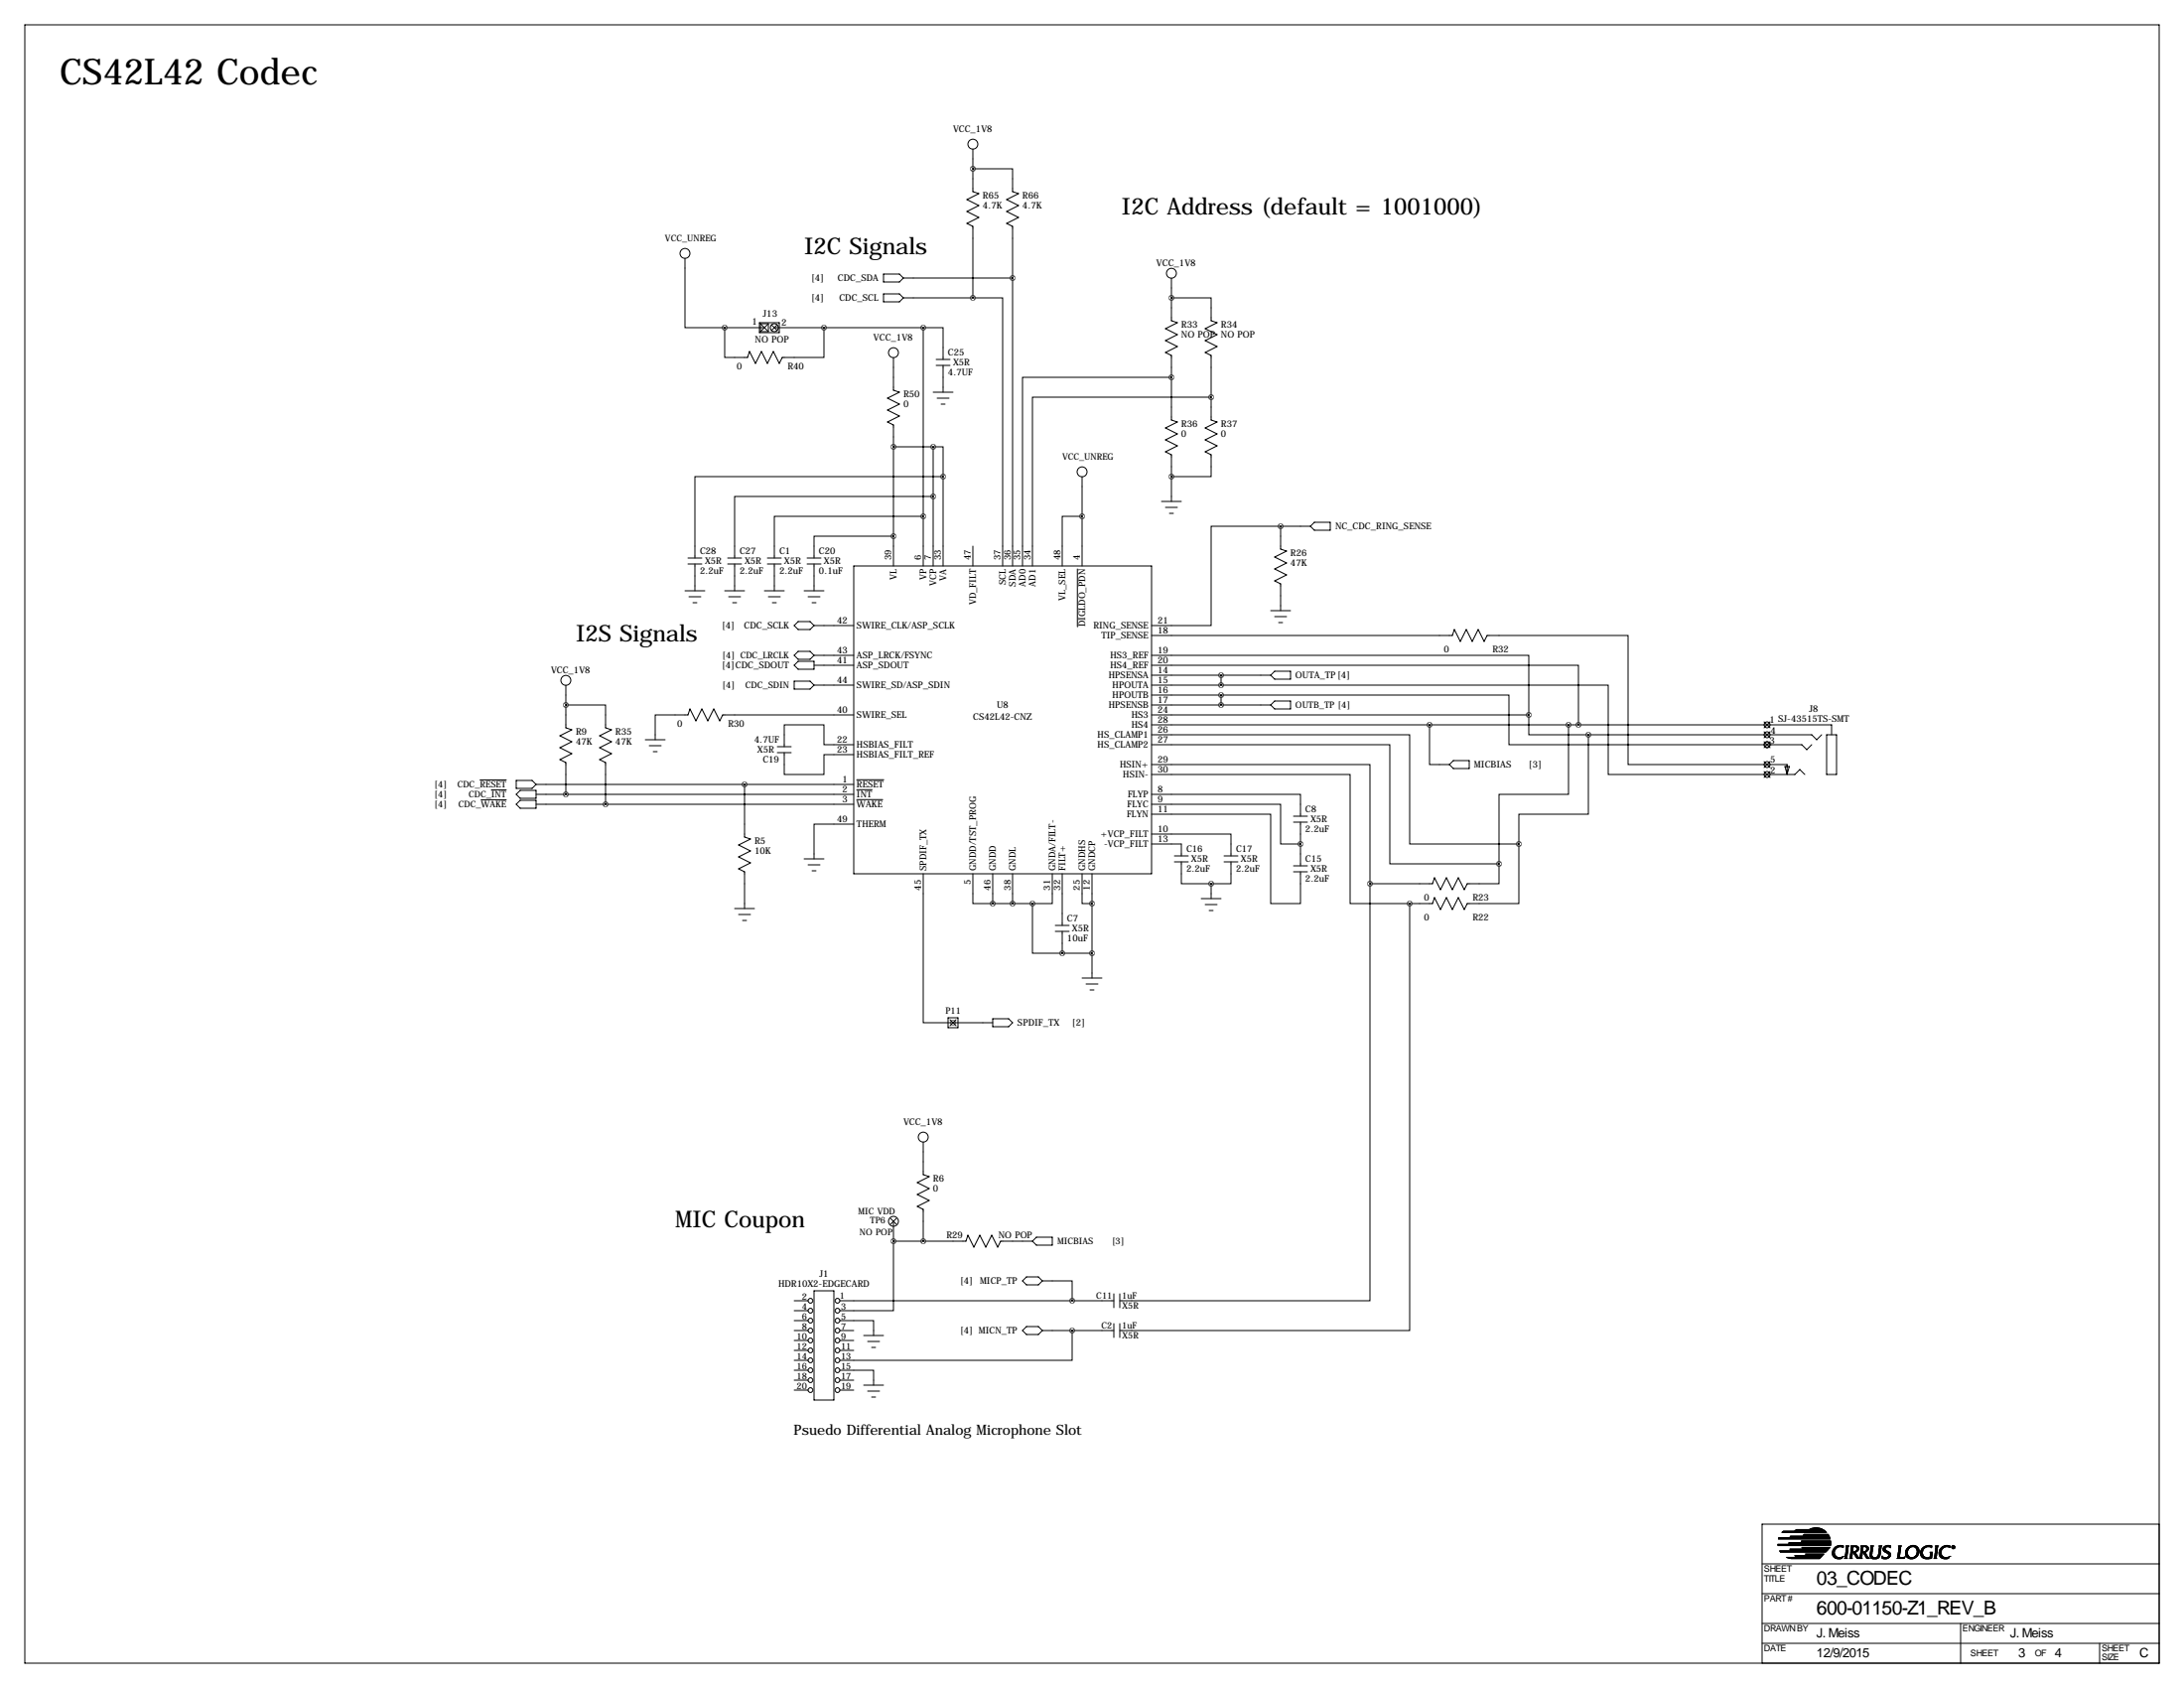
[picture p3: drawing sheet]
<svg xmlns="http://www.w3.org/2000/svg" width="559mm" height="432mm" viewBox="0 0 559 432" stroke-linecap="round" stroke-linejoin="round" font-family="sans-serif">
<g fill="none" stroke="#000" stroke-width=".25">
<path d="M6.3 6.3h546.1v419.1h-546.1zM248.9 38.1v10.9l1.5 .5-3 1.6 3 1.5-3 1.5 3 1.5-3 1.5 1.5 .8v18.3M248.9 43.2h10.2v5.8l1.5 .5-3 1.6 3 1.5-3 1.5 3 1.5-3 1.5 1.5 .8v86.9M175.3 66v17.8h10.1M226.1 75.2h4l1 1-1 1h-4zM226.1 70.1h4l1 1-1 1h-4zM231.1 76.2h17.8M231.1 71.1h28M248.9 76.2h7.6v68.6M299.7 76.2h10.2v5.8l1.5 .6-3 1.5 3 1.5-3 1.5 3 1.5-3 1.6 1.5 .7v16.5l1.5 .5-3 1.6 3 1.5-3 1.5 3 1.5-3 1.6 1.5 .7v5.6h-10.2M299.7 71.1v10.9l1.5 .6-3 1.5 3 1.5-3 1.5 3 1.5-3 1.6 1.5 .7v16.5l1.5 .5-3 1.6 3 1.5-3 1.5 3 1.5-3 1.6 1.5 .7v12M185.4 83.8v7.6h5.9l.5-1.5 1.5 3.1 1.5-3.1 1.5 3.1 1.6-3.1 1.5 3.1 .8-1.6h10.6v-7.6"/>
<path d="M185.4 83.8h10.2M194.3 82.6h5.1v2.5h-5.1zM194.6 82.8h2v2h-2zM194.8 83.1l1.5 1.5M196.3 83.1l-1.5 1.5M197.4 83.1l1.5 1.5M198.1 83.8h38.1M198.9 83.1l-1.5 1.5M228.6 91.4v8.4l1.5 .5-3 1.6 3 1.5-3 1.5 3 1.5-3 1.5 1.5 .8v36.1M236.2 83.8h5.1v8.1M236.2 83.8v61M239.5 91.9h3.6"/>
<path d="M239.5 93.5h3.6M241.3 93.5v6.8M299.7 96.5h-38.1v48.3M228.6 114.3h10.2M238.8 114.3h2.5v7.6M238.8 114.3v30.5M238.8 100.3h5M239.8 101.9h3M240.8 103.4h1M309.9 101.6h-45.7v43.2M228.6 137.2h-20.3v5.5M236.2 132.1h-38.1v10.6"/>
<path d="M238.8 127h-50.8v15.7M241.3 121.9h-63.5v20.8M241.3 121.9v22.9M248.9 139.7v5.1M276.9 132.1h-5.1v12.7M276.9 121.9v22.9M297.2 128.3h5.1M298.2 129.8h3M299.2 131.3h1M327.7 134.6h-17.8v25.4h-15.3M327.7 134.6v5.9l1.5 .5-3.1 1.5 3.1 1.5-3.1 1.5 3.1 1.6-3.1 1.5 1.6 .8v6.8M327.7 134.6h7.6"/>
<path d="M336.3 133.6h4.1v2h-4.1l-1-1zM175.3 151.1h5M176 142.7h3.6M176 144.3h3.6M176.3 152.7h3M177.3 154.2h1M177.8 144.3v6.8M185.4 151.1h5.1M186.2 142.7h3.5M186.2 144.3h3.5M186.4 152.7h3.1M187.5 154.2h1"/>
<path d="M188 144.3v6.8M195.6 151.1h5.1M196.3 142.7h3.6M196.3 144.3h3.6M196.6 152.7h3M197.6 154.2h1M198.1 144.3v6.8M205.7 151.1h5.1M206.5 142.7h3.6M206.5 144.3h3.6M206.8 152.7h3M207.8 154.2h1"/>
<path d="M208.3 144.3v6.8M218.4 144.8h76.2v78.7h-76.2zM275.7 145.5v14.9M325.1 156.2h5.1M326.1 157.7h3.1M327.2 159.3h1M144.8 175.3v10.9l1.5 .5-3 1.5 3 1.5-3 1.6 3 1.5-3 1.5 1.5 .8v8.1M203.2 170.2l1-1h4.1v2h-4.1zM203.2 174.2h4.1l1 1.1-1 1h-4.1zM208.3 167.6l-1-1h-3.1l-1 1 1 1.1h3.1l.9-1.1h10.2M208.3 160l-1-1h-3.1l-1 1 1 1h3.1l.9-1h10.2M208.3 170.2h10.1"/>
<path d="M208.3 175.3h10.1M294.6 170.2h109.3v15.2M294.6 167.6h96.6v15.3M294.6 162.6h77l.5-1.6 1.5 3.1 1.6-3.1 1.5 3.1 1.5-3.1 1.5 3.1 .8-1.5h36.1v33h35.5M294.6 175.3h17.8M294.6 177.8h17.8M294.6 172.7h30.5M312.4 177.8h73.7v12.7h74.9l1.3 1.3 1.2-1.3M312.4 175.3h99.1v22.8h47.7l1.3-1.3 1.3 1.3M312.4 172.7v2.6M312.4 177.8v2.5M326.1 179.3h4.1v2.1h-4.1l-1-1.1z"/>
<path d="M326.1 171.7h4.1v2h-4.1l-1-1zM122.8 199.5h6.7M132.1 199.6h4l1.1 1.1-1.1 1h-4zM144.8 180.3h10.1v5.9l1.6 .5-3.1 1.5 3.1 1.5-3.1 1.6 3.1 1.5-3.1 1.5 1.5 .8v10.6M165.1 189.2h5.1M166.1 190.8h3.1M167.1 192.3h1M198.9 192.5h3.5M198.9 191h3.5M200.7 192.5v5.6h10.1v-5.1h7.6M218.4 190.5h-7.6v-5.1h-10.1v5.6M218.4 182.9h-33.5l-.8 1.5-1.5-3-1.5 3-1.5-3-1.5 3-1.6-3-.5 1.5h-8.4v6.3"/>
<path d="M219.2 199.5h6.9M294.6 188h66.1v27.9h27.9M294.6 190.5h61v30.5h27.9M294.6 195.6h55.9v30.5M294.6 198.1h50.8v33h15.3M294.6 185.4h174v2.6M294.6 180.3h30.5M294.6 182.9h96.6M365.8 185.4v10.2h5M371.9 194.6h4v2h-4l-1.1-1zM391.2 182.9v5.1h15.2M401.3 185.4v17.8h-17.8v17.8"/>
<path d="M406.4 188v20.3h-17.8v7.6M406.4 188h57.1l1.3 1.2 1.3-1.2M451.4 184.7l1.5 1.5M451.4 197.4l1.5 1.5M451.4 187.2l1.5 1.5M451.4 194.8l1.5 1.5M451.4 189.7l1.5 1.6M452.2 195.6h5.1v2.5M452.9 184.7l-1.5 1.5M452.9 197.4l-1.5 1.5M452.9 187.2l-1.5 1.5M452.9 194.8l-1.5 1.5"/>
<path d="M452.9 189.7l-1.5 1.6M456.7 196.1h1.1l-.5 2zM467.4 188h2.5v10.1h-2.5zM123.1 204.6h6.4M125.7 202h3.8M132.1 205.7l1-1h4.1v2.1h-4.1zM132.1 203.2l1-1h4.1v2h-4.1zM137.2 203.2h81.2M137.2 205.7h81.2M137.2 200.7h81.2M190.5 200.7v13.4l1.5 .5-3 1.6 3 1.5-3 1.5 3 1.5-3 1.5 1.5 .8v9.4M205.7 219.7h5.1"/>
<path d="M218.4 210.8h-10.1v8.9M219.2 202h3.9M219.2 204.5h6.7M294.6 203.2h38.1v5.6M294.6 213.4h20.4v5.5M294.6 208.3h30.5v22.8h7.6v-8.1M294.6 205.7h33.1v10.2h5M294.6 215.9h7.7v3M300.5 218.9h3.5M313.2 218.9h3.5M331 208.8h3.5M331 210.3h3.5"/>
<path d="M332.7 210.3v11.2M388.6 215.9v15.2h-13.2l-.8 1.6-1.5-3.1-1.5 3.1-1.5-3.1-1.5 3.1-1.6-3.1-.5 1.5h-5.8M188 232.4h5M189 233.9h3M190 235.5h1M206.8 221.2h3M207.8 222.8h1M236.2 223.5v38.1h7.6M248.9 223.5v7.6h5.1M254 223.5v7.6M254 231.1h10.2M259.1 223.5v7.6"/>
<path d="M264.2 231.1v12.7h7.6M269.2 223.5v7.6h-5M270 236.7h3.6M270 238.3h3.6M271.8 223.5v13.2M271.8 238.3v5.5M276.9 223.5v7.6h2.5M279.4 223.5v26.7M300.5 220.5h3.5M302.3 220.5v5.6h7.6M307.3 229.9h5.1M308.4 231.4h3"/>
<path d="M309.4 232.9h1M309.9 226.1v3.8M313.2 220.5h3.5M315 220.5v5.6h-5.1M331 221.5h3.5M331 223h3.5M350.5 226.1v106.6h-64M360.7 231.1v109.3h-74.2M383.5 221v5.1h-8.1l-.8 1.5-1.5-3.1-1.5 3.1-1.5-3.1-1.5 3.1-1.6-3.1-.5 1.6h-16M271.8 243.8h7.6M276.9 250.2h5M277.9 251.7h3"/>
<path d="M278.9 253.2h1M242.6 260.3h2.5v2.6h-2.5zM243.1 260.9l1.5 1.5M243.8 261.6h.1M243.8 261.6h10.2M244.6 260.9l-1.5 1.5M254 260.6h4.1l1 1-1 1h-4.1zM236.2 292.1v8.4l1.5 .5-3 1.5 3 1.5-3 1.6 3 1.5-3 1.5 1.5 .8v8.1M227.8 311.7l1.6 1.5M228.6 317.5v17.8h-13.7M228.6 312.4v5.1M228.6 317.5h18.5l.5-1.5 1.6 3 1.5-3 1.5 3 1.5-3 1.6 3 .7-1.5h8.2"/>
<path d="M229.4 311.7l-1.6 1.5M265.2 316.5h4v2h-4l-1-1zM203.2 332.7h3.6M203.2 335.3h3.6M203.2 337.8h3.6M208.3 330.2h5.1v27.9h-5.1zM214.9 337.8h8.6v3.8M214.9 332.7h70.1M266.7 327.7l-1-1.1h-3.1l-1 1.1 1 1h3.1l.9-1h7.7v5M285 331v3.5M285 338.6v3.5M286.5 331v3.5"/>
<path d="M286.5 338.6v3.5M203.2 340.4h3.6M203.2 342.9h3.6M203.2 345.4h3.6M203.2 348h3.6M203.2 350.5h3.6M203.2 353.1h3.6M203.2 355.6h3.6M214.9 350.5h8.6v3.8M214.9 340.4h3.5M214.9 342.9h3.5M214.9 345.4h3.5"/>
<path d="M214.9 353.1h3.5M214.9 355.6h3.5M221 341.6h5.1M221 354.3h5.1M222 343.2h3M222 355.9h3M223 344.7h1M223 357.4h1M266.7 340.4l-1-1.1h-3.1l-1 1.1 1 1h3.1l.9-1h18.4M274.3 340.4v7.6h-59.4M454.9 395.2h13.5M454.9 395.1h13.5"/>
<path d="M454.9 395h13.5M454.9 395.3h13.5M455 393.7h13.3M455 393.6h13.3M455.1 393.5h13.1M455.1 393.4h13.1M455.1 393.3h13.1M455.3 396.7h12.2M455.4 396.8h12M455.4 396.7h12M455.4 396.8h11.9M455.5 397h11.7"/>
<path d="M455.5 397.1h11.6M455.9 392h11.5M455.9 392h11.4M456 391.9h11.3M456 391.9h11.2M456.1 391.8h11.1M456.2 391.7h10.9M456.3 391.7h10.7M457 398.4h8.9M457.3 398.5h8.5M457.4 398.5h8.3M457.6 398.6h8.1"/>
<path d="M457.7 398.6h7.9M457.7 395h10.7M457.7 394.9h10.7M457.7 394.8h10.7M457.7 394.7h10.7M457.7 394.6h10.7M458 396.3h9.8M458 396.2h9.9M458 393.2h10.1M458 393.1h10.1M458.1 396.5h9.5M458.1 396.5h9.6"/>
<path d="M458.1 396.4h9.6M458.1 393h10M458.1 393h9.9M458.1 392.9h9.9M458.3 398.7h7.2M459.1 391.6h7.9M459.2 398h7M459.2 391.6h7.7M459.3 398h6.9M459.3 398.1h6.8M459.3 391.5h7.5M459.4 398.1h6.7"/>
<path d="M459.4 391.4h7.3M459.5 391.4h7.1M459.6 398.2h6.4M459.6 391.3h6.9M459.7 398.3h6.3M459.7 398.3h6.2M460.9 394.5h7.5M460.9 394.4h7.5M460.9 394.3h7.5M460.9 394.2h7.5M461 394.2h7.4M461 395.8h7.3"/>
<path d="M461.1 396h7M461.1 395.9h7.1M461.2 396.2h6.7M461.3 392.9h6.7M461.4 392.8h6.5M461.4 392.7h6.5M461.5 392.7h6.4M461.5 392.6h6.3M461.6 392.5h6.1M461.9 397.5h4.8M462 397.6h4.6M462.1 397.7h4.4"/>
<path d="M462.2 397.8h4.2M463 391.2h3.3M463 391.2h3.2M463.2 391.1h2.9M463.3 391.1h2.7M463.5 391h2.2M463.8 390.9h1.7M464 390.9h1.4M464.3 390.8h.7M466.3 397.9h-7.1M467.6 396.6h-9.5M467.8 396.3l-9.8 .1"/>
<path d="M468 396.1h-6.9M468.8 397.6h.6M468.8 397.5h.6M468.8 397.4h.6M468.8 397.3h.5M468.8 397.2h.5M468.8 397.1h.5M468.8 397h.5M468.9 397.8h.6M468.9 397.7h.6M468.9 397h.4M468.9 396.8h.5"/>
<path d="M468.9 396.7h.5M468.9 398h.7M468.9 397.9h.7M468.9 396.6h.5M469 398h.7M469 396.5h.5M469 398.1l.8 .1M469 398.1h.7M469 396.4h.5M469 396.4h.6M469.1 396.3h.5M469.1 398.2h.8"/>
<path d="M469.1 396.2h.6M469.2 398.3h.9M469.2 398.3h.8M469.2 396.2h.5M469.2 398.4h2.2M469.3 396h.6M469.3 396h.7M469.4 398.5h2M469.4 396.8l-.5 .1M469.4 395.9h.6M469.5 398.6h1.8M469.5 395.8h.8"/>
<path d="M469.6 395.7h.9M469.6 398.6h1.7M469.6 395.7h2M469.7 395.6h1.9M469.8 396.1h-.6M469.9 395.5h1.8M470 398.7h1.1M470.1 395.5h1.6M470.2 398.8h.7M470.2 395.4h1.4M470.2 395.8l-.8 .1M470.4 395.4h1"/>
<path d="M471.2 398.3h.3M471.2 395.7h.4M471.3 398.3h.2M471.4 395.8h.2M471.4 398.2h.2M471.5 398.2h.1M471.5 395.8h.1M471.6 398.1h.1M471.9 398.7h.8M472 398.6h.6M472 398.5h.6M472.1 398.5h.5"/>
<path d="M472.1 398.4h.4M472.1 398.3h.4M472.1 398.2h.4M472.1 398.1h.5M472.1 398h.5M472.2 397.8h.4M472.2 397.7h.4M472.2 397.6h.4M472.2 397.5h.4M472.2 397.4h.5M472.2 397.3h.5M472.2 397.2h.5"/>
<path d="M472.3 397.1h.4M472.3 397h.4M472.3 396.8h.4M472.3 396.7h.4M472.3 395.4h.8M472.3 396.6h.5M472.3 396.5h.5M472.3 396.4h.5M472.3 396.3h.5M472.3 395.5h.7M472.4 396.3h.4M472.4 396.2h.4"/>
<path d="M472.4 396.1h.4M472.4 396h.4M472.4 395.9h.4M472.4 395.6h.5M472.4 395.5h.6M472.4 395.8h.4M472.4 395.8h.5M472.4 395.7h.5M472.6 397.9h-.5M473.2 398.7h.8M473.3 398.6h.6M473.3 398.5h.6"/>
<path d="M473.4 398.5h.5M473.4 398.4h.5M473.4 398.3h.5M473.4 398.2h.5M473.4 398.1h.5M473.5 398h.4M473.5 397.8h.4M473.5 397.7h.4M473.5 397.6h.4M473.5 397.5h.5M473.5 397.4h.5M473.5 397.3h.5"/>
<path d="M473.5 397.2h.5M473.6 397.1h.4M473.6 397h.4M473.6 396.8h.4M473.6 395.4h1.4M473.6 396.7h.4M473.6 396.6h.5M473.6 396.5h.5M473.6 396.4h.5M473.6 395.5h1.5M473.7 396.3h.4M473.7 396.2h.4"/>
<path d="M473.7 396.1h.4M473.7 396h.4M473.7 395.6h1.7M473.7 395.5h1.5M473.7 395.9h.5M473.7 395.8h.5M473.7 395.7h.5M473.9 397.9h-.4M474.2 397h.7M474.2 397.1h.5M474.2 397.1h.6M474.3 397.3h.5"/>
<path d="M474.3 397.2h.4M474.4 397.5h.5M474.4 397.4h.5M474.4 397h.6M474.4 397.6h.6M474.5 397.6l.5 .1M474.5 397.7h.5M474.6 397.8h.5M474.6 397.9h.6M474.7 398h.5M474.7 398.1h.6M474.7 395.7h.7"/>
<path d="M474.8 398.1h.5M474.8 396.8h.4M474.8 398.2h.6M474.8 396.7h.5M474.8 395.7h.7M474.9 398.3h.5M474.9 396.7h.4M474.9 398.4h.7M474.9 398.3h.6M474.9 395.8h.6M475 395.8h.5M475 398.5h.7"/>
<path d="M475 398.5h.6M475 396.5h.5M475 395.9h.6M475.1 398.6h.6M475.1 396.5h.4M475.1 396.4h.4M475.1 396h.5M475.1 398.6l1.4 .1M475.1 396.3h.4M475.1 396.3h.5M475.1 396.2h.5M475.1 396.1h.5"/>
<path d="M475.2 396.8l-.7 .1M475.4 396.6h-.5M475.8 398.6h.6M475.8 398.5h.6M475.9 398.5h.5M475.9 398.4h.5M475.9 398.3h.5M475.9 398.2h.5M475.9 398.1h.5M475.9 398h.5M476 398h.4M476 397.9h.5"/>
<path d="M476 397.8h.5M476 397.7h.5M476 397.6h.5M476 397.5h.5M476 397.4h.5M476 397.3h.5M476 397.2h.5M476.1 397.1h.4M476.1 397.1h.5M476.1 397h.5M476.1 396.8h.5M476.1 395.4h1.4"/>
<path d="M476.1 396.7h.5M476.1 396.6h.5M476.1 396.5h.5M476.1 396.4h.5M476.1 395.5h1.5M476.2 396.3h.5M476.2 396.2h.5M476.2 396.1h.5M476.2 396h.5M476.2 395.6h1.7M476.2 395.5h1.5M476.2 395.9h.5"/>
<path d="M476.2 395.8h.5M476.2 395.7h.5M476.7 397.1h.7M476.7 397h.8M476.7 395.8l-.5 .1M476.8 397.1h.4M476.8 397.3h.5M476.8 397.2h.5M476.9 397.4h.5M476.9 397.3h.4M476.9 397.5h.5M476.9 397h.6"/>
<path d="M477 397.6h.5M477 397.5h.5M477.1 397.7h.4M477.1 397.8h.5M477.2 397.9h.5M477.2 398h.5M477.3 398.1h.5M477.3 398h.4M477.3 395.7h.6M477.3 396.8h.4M477.4 398.2h.5M477.4 396.7h.4"/>
<path d="M477.4 395.7h.6M477.4 398.3h.5M477.5 398.4h.6M477.5 398.3h.5M477.5 395.8h.5M477.5 398.5h.7M477.5 398.5h.6M477.5 396.5h.5M477.6 398.6h.6M477.6 396.5h.4M477.6 396.4h.4M477.6 396h.5"/>
<path d="M477.6 395.9h.5M477.6 398.6l.8 .1M477.6 396.3h.5M477.6 396.2h.5M477.6 396.1h.5M477.7 396.8l-.6 .1M477.9 396.6h-.4M478.5 398.1h.5M478.5 398h.5M478.5 397.9h.4M478.5 397.8h.4M478.5 397.7h.4"/>
<path d="M478.5 397.6h.4M478.5 397.5h.4M478.5 398.3h.7M478.5 398.3h.6M478.5 398.2h.6M478.5 397.4h.5M478.5 397.3h.5M478.5 397.2h.5M478.5 397.1h.5M478.6 398.4h.9M478.6 397.1h.4M478.6 397h.4"/>
<path d="M478.6 396.8h.4M478.6 396.7h.4M478.6 395.4h.8M478.6 398.5h2.1M478.6 396.6h.4M478.6 396.5h.5M478.6 396.4h.5M478.6 396.3h.5M478.6 396.2h.5M478.6 395.5h.7M478.7 398.5h2M478.7 396.2h.4"/>
<path d="M478.7 396.1h.4M478.7 396h.4M478.7 395.9h.4M478.7 395.6h.5M478.7 395.5h.6M478.7 398.6h1.9M478.7 395.8h.4M478.7 395.8h.5M478.7 395.7h.5M478.8 398.6h1.7M479 398.7h1.3M479.2 398.8h.9"/>
<path d="M480.2 398.3h.6M480.3 398.3h.6M480.3 398.2h.6M480.5 398.1h.5M480.5 398h.5M480.5 397.9h.5M480.6 397.8h.4M480.6 397.7h.5M480.6 397.6h.5M480.6 397.5h.5M480.7 397.5h.4M480.7 397.4h.4"/>
<path d="M480.7 397.3h.4M480.7 397.2h.4M480.7 397.1h.4M480.7 397h.5M480.7 396.8h.5M480.7 396.7h.5M480.7 395.4h.8M480.8 396.5h.4M480.8 396.4h.4M480.8 396.3h.4M480.8 395.5h.7M480.8 398.4h-.9"/>
<path d="M480.8 396.2h.5M480.8 396.1h.5M480.8 396h.5M480.8 395.6h.6M480.8 395.5h.6M480.9 395.9h.4M480.9 395.8h.4M480.9 395.7h.4M481 398.1l-.6 .1M481.2 396.6h-.4M481.3 395.8l-.4 .1M481.5 398.1h.1"/>
<path d="M481.5 398.2h.2M481.5 398.1l.1 .1M481.5 398.6h1.6M481.5 398.6h1.7M481.5 398.5h1.8M481.5 398.4h.8M481.5 398.3h.4M481.5 398.3h.3M481.8 398.7h1.1M481.8 396.4h.6M481.8 396.3l.6 .1M481.8 396.3h.5"/>
<path d="M481.8 396.2h.5M481.8 396.6h.9M481.8 396.5h.7M481.8 396.5h.6M481.8 396.1h.5M481.8 396h.5M481.9 396.7h.9M481.9 395.9h.5M481.9 396.7h1M482 398.8h.7M482 396.8h1M482 395.8h.6"/>
<path d="M482 395.7h.7M482 396.8l1.2 .1M482 395.7h1.8M482.1 395.6h1.7M482.1 397h1.1M482.2 397h1.1M482.2 395.5h1.6M482.3 397.1h1.1M482.3 395.5h1.5M482.4 397.1l1.1 .1M482.4 395.4h1.4M482.5 395.8l-.6 .1"/>
<path d="M482.6 397.2h1M482.6 395.4h1M482.7 397.3h.9M482.8 397.3h.9M482.9 398.3h.6M482.9 397.4h.8M483 398.3h.5M483 397.5h.7M483.1 398.2h.5M483.1 397.5h.7M483.2 397.6h.6M483.2 398.1h.5"/>
<path d="M483.2 398h.5M483.2 397.7h.6M483.3 397.8h.5M483.3 395.7h.5M483.5 398.4h-.9M483.5 395.8h.2M483.6 395.8h.1M483.7 395.9h.1M483.8 397.9h-.5M485.4 398.6h1.9M485.5 398.5h1.8M485.5 398.3h.6"/>
<path d="M485.5 398.3h.5M485.5 398.2h.5M485.6 398.1h.4M485.6 398.1h.5M485.6 398h.5M485.6 397.9h.5M485.6 397.8h.5M485.6 397.7h.5M485.6 397.6h.5M485.6 397.5h.5M485.6 397.4h.5M485.7 397.3h.5"/>
<path d="M485.7 397.2h.5M485.7 397.1h.5M485.7 397h.5M485.7 395.4h.9M485.7 396.8h.5M485.7 396.7h.5M485.7 396.6h.5M485.7 396.5h.5M485.8 396.5h.4M485.8 396.4h.5M485.8 396.3h.5M485.8 396.2h.5"/>
<path d="M485.8 395.5h.6M485.8 395.5h.7M485.9 396h.4M485.9 395.9h.4M485.9 395.8h.4M485.9 395.7h.5M486.2 396.8l-.5 .1M486.3 396.1h-.4M486.4 395.6h-.5M487.2 398.3h.2M487.3 398.6l-2 .1M487.3 398.3h.1"/>
<path d="M487.4 398.4h-1.9M487.4 398.2h.1M487.5 397.6h.6M487.5 397.5h.6M487.5 397.5h.5M487.5 397.4h.5M487.5 397.3h.5M487.5 397.2h.5M487.5 397.1h.5M487.5 397h.5M487.6 397.8h.5M487.6 397.7h.5"/>
<path d="M487.6 397.6h.5M487.6 397h.4M487.6 396.8h.5M487.6 396.7h.5M487.6 397.9h.6M487.6 397.8h.6M487.6 396.6h.5M487.7 398h.6M487.7 398h.5M487.7 396.5h.5M487.7 398.1l.7 .1M487.7 398.1h.6"/>
<path d="M487.7 396.4h.5M487.8 396.3h.5M487.8 398.2h.7M487.8 396.2h.5M487.9 398.3h.7M487.9 398.3h.6M487.9 396.2h.5M487.9 398.4h1M488 396h.5M488 396h.6M488.1 398.5h2M488.1 395.9h.5"/>
<path d="M488.1 398.5h1.9M488.2 398.6h1.7M488.2 395.8h.7M488.3 398.6h1.6M488.3 396.3l-.6 .1M488.3 395.7h.8M488.4 395.7h1M488.4 395.6h2.1M488.5 396.1h-.6M488.5 398.7h1.1M488.6 395.5h1.8M488.7 398.8h.7"/>
<path d="M488.7 395.5h1.6M488.8 395.8l-.7 .1M488.8 395.4h1.3M489 395.4h1M489.6 395.7h1M489.7 398.3h.6M489.8 398.3h.6M489.8 395.7h.8M489.9 398.2h.5M489.9 395.8h.8M490 395.8l.7 .1M490.1 398.1h.5"/>
<path d="M490.1 398h.5M490.2 398h.4M490.2 395.9h.6M490.2 396h.6M490.3 398.4h-1M490.3 397.8h.4M490.3 397.8h.5M490.3 396.1h.6M490.3 397.7h.5M490.3 396.2h.6M490.4 397.6h.5M490.4 396.3h.5"/>
<path d="M490.4 396.2h.5M490.4 397.5h.5M490.4 397.4h.5M490.4 396.3h.6M490.5 397.3h.5M490.5 397.2h.5M490.5 396.6h.5M490.5 396.5h.5M490.5 396.4h.5M490.5 398.1l-.6 .1M490.5 397.1h.5M490.5 397h.5"/>
<path d="M490.5 396.8h.5M490.5 396.7h.5M490.7 397.9h-.5M490.9 397.6l-.6 .1M491 397.1l-.5 .1M491.4 397.7h.6M491.4 397.6h.5M491.4 397.5h.5M491.4 397.4h.5M491.4 397.3h.5M491.4 397.2h.5M491.4 397.1h.5"/>
<path d="M491.4 397h.5M491.4 397.9h.7M491.4 397.8h.6M491.4 396.8h.5M491.4 396.7h.5M491.5 398h.7M491.5 396.7h.4M491.5 396.6h.5M491.5 398.1h.7M491.5 396.5h.5M491.6 398.1l.7 .1M491.6 396.4h.5"/>
<path d="M491.6 398.2h.8M491.6 396.3h.6M491.7 398.3h.8M491.7 396.2h.5M491.7 398.3h.9M491.7 396.2h.6M491.8 398.4h1.2M491.8 396h.6M491.9 398.5h2.3M491.9 396h.6M491.9 395.9h.7M492 398.5h2.2"/>
<path d="M492.1 398.6h2.1M492.1 395.8h.8M492.2 396.3l-.6 .1M492.2 398.6h2M492.2 395.7h.8M492.3 395.7h2M492.4 396.1h-.7M492.4 395.6h1.9M492.5 398.7h1.3M492.6 395.5h1.7M492.7 395.5h1.6M492.7 398.8h.8"/>
<path d="M492.7 395.8l-.7 .1M492.8 395.4h1.5M493 395.4h1.2M493.8 397.1h.6M493.8 398.3h.5M493.8 398.2h.5M493.8 398.1h.5M493.8 395.7h.4M493.9 398h.4M493.9 397.9h.4M493.9 397.8h.4M493.9 397.7h.4"/>
<path d="M493.9 397.2h.5M493.9 397.6h.5M493.9 397.5h.5M493.9 397.4h.5M493.9 397.3h.5M494 395.8h.2M494.1 395.8h.1M494.2 395.9h.1M494.3 398.4h-1M494.4 397.6l-.5 .1M494.8 398.7h.8M494.9 398.6h.6"/>
<path d="M494.9 398.5h.6M494.9 398.4h.6M495 398.3h.5M495 398.2h.5M495 398.1h.5M495 398h.5M495 397.9h.5M495 397.8h.5M495 397.7h.5M495.1 397.6h.4M495.1 397.6h.5M495.1 397.5h.5"/>
<path d="M495.1 397.4h.5M495.1 397.3h.5M495.1 397.2h.5M495.1 397.1h.5M495.1 397h.5M495.1 395.4h.9M495.2 396.8h.4M495.2 396.8h.5M495.2 396.7h.5M495.2 396.6h.5M495.2 396.5h.5M495.2 396.4h.5"/>
<path d="M495.2 396.3h.5M495.2 396.2h.5M495.2 396.1h.5M495.2 395.5h.7M495.3 396h.4M495.3 396h.5M495.3 395.9h.5M495.3 395.8h.5M495.3 395.7h.5M495.7 396.3l-.5 .1M495.9 395.6h-.6M496.1 397.6h.6"/>
<path d="M496.1 397.5h.6M496.1 397.4h.6M496.1 397.3h.5M496.1 397.2h.5M496.1 397.1h.5M496.1 397h.5M496.2 397.8h.6M496.2 397.7h.6M496.2 397h.5M496.2 396.8h.5M496.2 396.7h.5M496.2 397.9h.7"/>
<path d="M496.2 396.6h.5M496.3 398h.7M496.3 398h.6M496.3 396.5h.5M496.3 398.1l.8 .1M496.3 398.1h.7M496.3 396.4h.5M496.3 396.4h.6M496.4 396.3h.5M496.4 398.2h.8M496.4 396.2h.6M496.5 398.3h.9"/>
<path d="M496.5 398.3h.8M496.5 396.2h.5M496.6 398.4h2.2M496.6 396h.6M496.7 398.5h2M496.7 395.9h.6M496.8 398.6h1.8M496.8 395.8h.8M496.9 395.7h.9M496.9 398.6h1.7M497 395.7h1.9M497 395.6h2"/>
<path d="M497.1 396.1h-.6M497.2 398.7h1.1M497.2 395.5h1.8M497.3 395.5h1.7M497.4 398.8h.7M497.5 395.8l-.8 .1M497.5 395.4h1.4M497.6 395.4h1.1M498.4 398.3h.4M498.4 395.7h.5M498.6 398.3h.2M498.7 395.8h.2"/>
<path d="M498.7 398.2h.2M498.8 398.2h.1M498.8 395.8h.1M498.9 398.1h.1M499.4 395.8h.1M499.4 395.7h.1M499.4 396h.1M499.4 395.9h.1M499.4 395.5h.1M499.5 396.1h.6M499.5 396h.1M499.5 395.6h-.1"/>
<path d="M499.5 395.5h.1M499.5 395.4h.1M499.6 395.4h.4M499.6 396.2h.3M499.6 396h.1M499.6 395.9h.1M499.6 395.8h.1M499.6 395.8h.3M499.6 395.7h.1M499.6 395.5h.3M499.8 395.8h.1M499.8 395.7h.1"/>
<path d="M499.9 395.9h.1M499.9 396h.1M499.9 395.7h.1M499.9 395.6h.1M499.9 395.6h-.3M499.9 395.4h.1M500 396h.1M500 395.5h.1M500.1 396h.1M500.1 395.6h.1M500.1 395.5h.1M500.1 395.9h.1"/>
<path d="M500.1 395.8h.1M500.1 395.7h.1M552.4 389.9h-101.6v35.5M450.8 415.3h101.6M450.8 407.7h101.6M450.8 400h101.6M501.6 415.3v10.1M450.8 420.4h101.6M537.2 420.4v5"/>
<circle cx="248.9" cy="36.9" r="1.27"/>
<circle cx="175.3" cy="64.8" r="1.27"/>
<circle cx="299.7" cy="69.9" r="1.27"/>
<circle cx="198.1" cy="83.8" r="1.02"/>
<circle cx="228.6" cy="90.2" r="1.27"/>
<circle cx="276.9" cy="120.7" r="1.27"/>
<circle cx="144.8" cy="174" r="1.27"/>
<circle cx="452.1" cy="188" r=".76"/>
<circle cx="452.1" cy="195.6" r=".76"/>
<circle cx="452.1" cy="185.4" r=".76"/>
<circle cx="452.1" cy="198.1" r=".76"/>
<circle cx="452.1" cy="190.5" r=".76"/>
<circle cx="236.2" cy="290.9" r="1.27"/>
<circle cx="228.6" cy="312.4" r="1.27"/>
<circle cx="207.4" cy="332.7" r=".61"/>
<circle cx="207.4" cy="335.3" r=".61"/>
<circle cx="207.4" cy="337.8" r=".61"/>
<circle cx="214.3" cy="332.7" r=".61"/>
<circle cx="214.3" cy="335.3" r=".61"/>
<circle cx="214.3" cy="337.8" r=".61"/>
<circle cx="207.4" cy="340.4" r=".61"/>
<circle cx="207.4" cy="350.5" r=".61"/>
<circle cx="207.4" cy="348" r=".61"/>
<circle cx="207.4" cy="345.4" r=".61"/>
<circle cx="207.4" cy="353.1" r=".61"/>
<circle cx="207.4" cy="355.6" r=".61"/>
<circle cx="207.4" cy="342.9" r=".61"/>
<circle cx="214.3" cy="340.4" r=".61"/>
<circle cx="214.3" cy="350.5" r=".61"/>
<circle cx="214.3" cy="348" r=".61"/>
<circle cx="214.3" cy="345.4" r=".61"/>
<circle cx="214.3" cy="353.1" r=".61"/>
<circle cx="214.3" cy="342.9" r=".61"/>
<circle cx="214.3" cy="355.6" r=".61"/>
</g>
<path d="M403.8 185.4a.05 .05 0 0 0 .1 0 .05 .05 0 0 0-.1 0zM401.3 185.4a.05 .05 0 0 0 .1 0 .05 .05 0 0 0-.1 0zM383.5 221a.05 .05 0 0 0 .1 0 .05 .05 0 0 0-.1 0zM391.1 182.9a.05 .05 0 0 0 .1 0 .05 .05 0 0 0-.1 0zM312.4 177.8a.05 .05 0 0 0 .1 0 .05 .05 0 0 0-.1 0zM312.4 175.3a.05 .05 0 0 0 .1 0 .05 .05 0 0 0-.1 0zM388.6 215.9a.05 .05 0 0 0 .1 0 .05 .05 0 0 0-.1 0zM271.7 243.8a.05 .05 0 0 0 .1 0 .05 .05 0 0 0-.1 0zM309.8 226.1a.05 .05 0 0 0 .1 0 .05 .05 0 0 0-.1 0zM259 231.1a.05 .05 0 0 0 .1 0 .05 .05 0 0 0-.1 0zM264.1 231.1a.05 .05 0 0 0 .1 0 .05 .05 0 0 0-.1 0zM144.7 180.3a.05 .05 0 0 0 .1 0 .05 .05 0 0 0-.1 0zM144.7 203.2a.05 .05 0 0 0 .1 0 .05 .05 0 0 0-.1 0zM276.8 132.1a.05 .05 0 0 0 .1 0 .05 .05 0 0 0-.1 0zM299.7 76.2a.05 .05 0 0 0 .1 0 .05 .05 0 0 0-.1 0zM299.7 121.9a.05 .05 0 0 0 .1 0 .05 .05 0 0 0-.1 0zM299.7 96.5a.05 .05 0 0 0 .1 0 .05 .05 0 0 0-.1 0zM309.8 101.6a.05 .05 0 0 0 .1 0 .05 .05 0 0 0-.1 0zM332.7 215.9a.05 .05 0 0 0 .1 0 .05 .05 0 0 0-.1 0zM185.4 83.8a.05 .05 0 0 0 .1 0 .05 .05 0 0 0-.1 0zM210.8 83.8a.05 .05 0 0 0 .1 0 .05 .05 0 0 0-.1 0zM312.4 172.7a.05 .05 0 0 0 .1 0 .05 .05 0 0 0-.1 0zM312.4 180.3a.05 .05 0 0 0 .1 0 .05 .05 0 0 0-.1 0zM154.9 205.7a.05 .05 0 0 0 .1 0 .05 .05 0 0 0-.1 0zM327.6 134.6a.05 .05 0 0 0 .1 0 .05 .05 0 0 0-.1 0zM243.8 261.6a.05 .05 0 0 0 .1 0 .05 .05 0 0 0-.1 0zM236.2 83.8a.05 .05 0 0 0 .1 0 .05 .05 0 0 0-.1 0zM238.7 114.3a.05 .05 0 0 0 .1 0 .05 .05 0 0 0-.1 0zM238.7 127a.05 .05 0 0 0 .1 0 .05 .05 0 0 0-.1 0zM236.2 132.1a.05 .05 0 0 0 .1 0 .05 .05 0 0 0-.1 0zM365.7 185.4a.05 .05 0 0 0 .1 0 .05 .05 0 0 0-.1 0zM360.6 231.1a.05 .05 0 0 0 .1 0 .05 .05 0 0 0-.1 0zM350.5 226.1a.05 .05 0 0 0 .1 0 .05 .05 0 0 0-.1 0zM248.9 43.2a.05 .05 0 0 0 .1 0 .05 .05 0 0 0-.1 0zM248.9 76.2a.05 .05 0 0 0 .1 0 .05 .05 0 0 0-.1 0zM259 71.1a.05 .05 0 0 0 .1 0 .05 .05 0 0 0-.1 0zM274.3 340.4a.05 .05 0 0 0 .1 0 .05 .05 0 0 0-.1 0zM274.3 332.7a.05 .05 0 0 0 .1 0 .05 .05 0 0 0-.1 0zM236.2 317.5a.05 .05 0 0 0 .1 0 .05 .05 0 0 0-.1 0z" fill="#000" stroke="#000" stroke-width="1.3"/>
<text font-size="9.2" x="15.2" y="21.7">CS42L42 Codec</text>
<g font-size="5.9">
<text x="287" y="55">I2C Address (default = 1001000)</text>
<text x="205.7" y="65.1">I2C Signals</text>
<text x="147.3" y="164.2">I2S Signals</text>
<text x="172.7" y="314">MIC Coupon</text>
</g>
<g font-size="4.9">
<text x="464.8" y="405.5">03_CODEC</text>
<text x="464.8" y="413.1">600-01150-Z1_REV_B</text>
</g>
<text font-size="3.6" x="203.1" y="367">Psuedo Differential Analog Microphone Slot</text>
<g font-size="3.3">
<text x="464.8" y="418.9">J. Meiss</text>
<text x="514.3" y="418.9">J. Meiss</text>
<text x="464.8" y="424">12/9/2015</text>
<text x="516.5" y="424">3</text>
<text x="525.8" y="424">4</text>
<text x="547.4" y="424">C</text>
</g>
<g font-size="2.4">
<text x="243.8" y="33.9">VCC_1V8</text>
<text x="251.5" y="50.8">R65</text>
<text x="251.5" y="53.3">4.7K</text>
<text x="261.6" y="50.8">R66</text>
<text x="261.6" y="53.3">4.7K</text>
<text x="207.6" y="72">[4]</text>
<text x="214.3" y="72">CDC_SDA</text>
<text x="295.9" y="68.1">VCC_1V8</text>
<text x="207.6" y="77">[4]</text>
<text x="214.7" y="77">CDC_SCL</text>
<text x="192.4" y="83.1">1</text>
<text x="195.2" y="81">J13</text>
<text x="199.9" y="83.3">2</text>
<text x="302.3" y="83.8">R33</text>
<text x="312.4" y="83.8">R34</text>
<text x="193.2" y="87.5">NO POP</text>
<text x="223.5" y="87.2">VCC_1V8</text>
<text x="302.3" y="86.4">NO POP NO POP</text>
<text x="188.6" y="94.4">0</text>
<text x="201.5" y="94.4">R40</text>
<text x="242.6" y="91">C25</text>
<text x="243.8" y="93.5">X5R</text>
<text x="231.1" y="101.6">R50</text>
<text x="242.6" y="96.1">4.7UF</text>
<text x="231.1" y="104.1">0</text>
<text x="302.3" y="109.2">R36</text>
<text x="302.3" y="111.8">0</text>
<text x="312.4" y="109.2">R37</text>
<text x="312.4" y="111.8">0</text>
<text x="341.6" y="135.5">NC_CDC_RING_SENSE</text>
<text x="179.1" y="141.8">C28</text>
<text x="189.2" y="141.8">C27</text>
<text x="199.4" y="141.8">C1</text>
<text x="209.5" y="141.8">C20</text>
<text x="228.1" y="143.3" transform="rotate(-90 228.1 143.3)">39</text>
<text x="235.7" y="143.3" transform="rotate(-90 235.7 143.3)">6</text>
<text x="238.3" y="143.3" transform="rotate(-90 238.3 143.3)">7</text>
<text x="240.8" y="143.3" transform="rotate(-90 240.8 143.3)">33</text>
<text x="248.4" y="143.3" transform="rotate(-90 248.4 143.3)">47</text>
<text x="256" y="143.3" transform="rotate(-90 256 143.3)">37</text>
<text x="258.6" y="143.3" transform="rotate(-90 258.6 143.3)">36</text>
<text x="261.1" y="143.3" transform="rotate(-90 261.1 143.3)">35</text>
<text x="263.7" y="143.3" transform="rotate(-90 263.7 143.3)">34</text>
<text x="271.3" y="143.3" transform="rotate(-90 271.3 143.3)">48</text>
<text x="276.4" y="143.3" transform="rotate(-90 276.4 143.3)">4</text>
<text x="330.2" y="142.2">R26</text>
<text x="179.1" y="146.9">2.2uF</text>
<text x="180.3" y="144.3">X5R</text>
<text x="189.2" y="146.9">2.2uF</text>
<text x="190.5" y="144.3">X5R</text>
<text x="199.4" y="146.9">2.2uF</text>
<text x="200.7" y="144.3">X5R</text>
<text x="209.5" y="146.9">0.1uF</text>
<text x="210.8" y="144.3">X5R</text>
<text x="229.4" y="148.3" transform="rotate(-90 229.4 148.3)">VL</text>
<text x="237.1" y="148.4" transform="rotate(-90 237.1 148.4)">VP</text>
<text x="239.6" y="149.9" transform="rotate(-90 239.6 149.9)">VCP</text>
<text x="242.1" y="148.5" transform="rotate(-90 242.1 148.5)">VA</text>
<text x="257.4" y="149.6" transform="rotate(-90 257.4 149.6)">SCL</text>
<text x="330.2" y="144.8">47K</text>
<text x="249.8" y="154.8" transform="rotate(-90 249.8 154.8)">VD_FILT</text>
<text x="259.9" y="150" transform="rotate(-90 259.9 150)">SDA</text>
<text x="262.5" y="150" transform="rotate(-90 262.5 150)">AD0</text>
<text x="265" y="150" transform="rotate(-90 265 150)">AD1</text>
<text x="272.6" y="153.6" transform="rotate(-90 272.6 153.6)">VL_SEL</text>
<text x="184.7" y="160.9">[4]</text>
<text x="190.4" y="160.9">CDC_SCLK</text>
<text x="214.2" y="159.5">42</text>
<text x="219.2" y="160.9">SWIRE_CLK/ASP_SCLK</text>
<text x="277.7" y="160.4" transform="rotate(-90 277.7 160.4)">DIGLDO_PDN</text>
<text x="279.7" y="160.9">RING_SENSE</text>
<text x="296.2" y="159.5">21</text>
<text x="214.2" y="167.1">43</text>
<text x="281.8" y="163.4">TIP_SENSE</text>
<text x="296.2" y="167.1">19</text>
<text x="296.2" y="162.1">18</text>
<text x="369.5" y="166.8">0</text>
<text x="381.9" y="166.8">R32</text>
<text x="141" y="172.3">VCC_1V8</text>
<text x="184.7" y="171">[4]CDC_SDOUT</text>
<text x="214.2" y="169.7">41</text>
<text x="219.2" y="171">ASP_SDOUT</text>
<text x="219.2" y="168.5">ASP_LRCK/FSYNC</text>
<text x="283.7" y="173.6">HPSENSA</text>
<text x="284.1" y="168.5">HS3_REF</text>
<text x="284.1" y="171">HS4_REF</text>
<text x="296.2" y="169.7">20</text>
<text x="296.2" y="172.2">14</text>
<text x="331.5" y="173.6">OUTA_TP[4]</text>
<text x="214.2" y="174.8">44</text>
<text x="219.2" y="176.1">SWIRE_SD/ASP_SDIN</text>
<text x="284.6" y="176.1">HPOUTA</text>
<text x="284.6" y="178.6">HPOUTB</text>
<text x="296.2" y="179.8">17</text>
<text x="296.2" y="174.8">15</text>
<text x="296.2" y="177.3">16</text>
<text x="173.3" y="185.8">0</text>
<text x="186.3" y="185.8">R30</text>
<text x="214.2" y="182.4">40</text>
<text x="219.2" y="183.7">SWIRE_SEL</text>
<text x="249" y="184.2">CS42L42-CNZ</text>
<text x="255" y="181.2">U8</text>
<text x="283.7" y="181.2">HPSENSB</text>
<text x="289.5" y="183.7">HS3</text>
<text x="296.2" y="184.9">28</text>
<text x="296.2" y="182.4">24</text>
<text x="452.8" y="185">1 SJ-43515TS-SMT</text>
<text x="462.9" y="182.2">J8</text>
<text x="147.3" y="188">R9</text>
<text x="147.3" y="190.5">47K</text>
<text x="157.5" y="188">R35</text>
<text x="157.5" y="190.5">47K</text>
<text x="193" y="190.1">4.7UF</text>
<text x="214.2" y="190">22</text>
<text x="219.2" y="191.3">HSBIAS_FILT</text>
<text x="280.8" y="188.8">HS_CLAMP1</text>
<text x="280.8" y="191.3">HS_CLAMP2</text>
<text x="289.5" y="186.3">HS4</text>
<text x="296.2" y="187.5">26</text>
<text x="296.2" y="190">27</text>
<text x="452.8" y="190.2">3</text>
<text x="453" y="187.7">4</text>
<text x="193.8" y="192.6">X5R</text>
<text x="195.2" y="195.1">C19</text>
<text x="214.2" y="192.5">23</text>
<text x="219.2" y="193.9">HSBIAS_FILT_REF</text>
<text x="286.5" y="196.4">HSIN+</text>
<text x="296.2" y="195.1">29</text>
<text x="296.2" y="197.6">30</text>
<text x="377.2" y="196.4">MICBIAS</text>
<text x="391.2" y="196.4">[3]</text>
<text x="452.9" y="197.8">2</text>
<text x="452.9" y="195.2">5</text>
<text x="215.6" y="202.7">2</text>
<text x="215.6" y="200.2">1</text>
<text x="219.2" y="201.5">RESET</text>
<text x="287.4" y="199">HSIN-</text>
<text x="296.2" y="202.7">8</text>
<text x="215.6" y="205.2">3</text>
<text x="219.2" y="204">INT</text>
<text x="219.2" y="206.6">WAKE</text>
<text x="288.3" y="209.1">FLYN</text>
<text x="288.4" y="206.6">FLYC</text>
<text x="288.6" y="204">FLYP</text>
<text x="296.2" y="207.8">11</text>
<text x="296.2" y="205.2">9</text>
<text x="334" y="207.8">C8</text>
<text x="193" y="215.9">R5</text>
<text x="214.2" y="210.3">49</text>
<text x="219.2" y="211.7">THERM</text>
<text x="281.7" y="214.2">+VCP_FILT</text>
<text x="296.2" y="212.9">10</text>
<text x="296.2" y="215.4">13</text>
<text x="334" y="212.9">2.2uF</text>
<text x="335.3" y="210.4">X5R</text>
<text x="193" y="218.4">10K</text>
<text x="282.5" y="216.7">-VCP_FILT</text>
<text x="303.5" y="218">C16</text>
<text x="304.8" y="220.5">X5R</text>
<text x="316.2" y="218">C17</text>
<text x="317.5" y="220.5">X5R</text>
<text x="334" y="220.5">C15</text>
<text x="235.7" y="227.8" transform="rotate(-90 235.7 227.8)">45</text>
<text x="237.1" y="222.8" transform="rotate(-90 237.1 222.8)">SPDIF_TX</text>
<text x="248.4" y="226.4" transform="rotate(-90 248.4 226.4)">5</text>
<text x="249.8" y="222.8" transform="rotate(-90 249.8 222.8)">GNDD/TST_PROG</text>
<text x="253.5" y="227.8" transform="rotate(-90 253.5 227.8)">46</text>
<text x="254.8" y="222.8" transform="rotate(-90 254.8 222.8)">GNDD</text>
<text x="258.6" y="227.8" transform="rotate(-90 258.6 227.8)">38</text>
<text x="259.9" y="222.8" transform="rotate(-90 259.9 222.8)">GNDL</text>
<text x="268.7" y="227.8" transform="rotate(-90 268.7 227.8)">31</text>
<text x="270.1" y="222.8" transform="rotate(-90 270.1 222.8)">GNDA/FILT-</text>
<text x="271.3" y="227.8" transform="rotate(-90 271.3 227.8)">32</text>
<text x="272.6" y="222.8" transform="rotate(-90 272.6 222.8)">FILT+</text>
<text x="276.4" y="227.8" transform="rotate(-90 276.4 227.8)">25</text>
<text x="277.7" y="222.8" transform="rotate(-90 277.7 222.8)">GNDHS</text>
<text x="278.9" y="227.8" transform="rotate(-90 278.9 227.8)">12</text>
<text x="280.2" y="222.8" transform="rotate(-90 280.2 222.8)">GNDCP</text>
<text x="303.5" y="223.1">2.2uF</text>
<text x="316.2" y="223.1">2.2uF</text>
<text x="334" y="225.6">2.2uF</text>
<text x="335.3" y="223.1">X5R</text>
<text x="364.4" y="230.3">0</text>
<text x="376.8" y="230.3">R23</text>
<text x="273" y="235.8">C7</text>
<text x="274.3" y="238.3">X5R</text>
<text x="364.4" y="235.3">0</text>
<text x="376.8" y="235.3">R22</text>
<text x="273" y="240.9">10uF</text>
<text x="260.3" y="262.5">SPDIF_TX</text>
<text x="274.3" y="262.5">[2]</text>
<text x="231.1" y="287.9">VCC_1V8</text>
<text x="238.8" y="302.3">R6</text>
<text x="238.8" y="304.8">0</text>
<text x="242.2" y="316.6">R29</text>
<text x="255.5" y="316.6">NO POP</text>
<text x="199.1" y="329.1">HDR10X2-EDGECARD</text>
<text x="209.7" y="326.6">J1</text>
<text x="245.7" y="328.5">[4]</text>
<text x="250.7" y="328.5">MICP_TP</text>
<text x="245.7" y="341.2">[4] MICN_TP</text>
</g>
<g font-size="2.3">
<text x="170.2" y="61.8">VCC_UNREG</text>
<text x="271.8" y="117.6">VCC_UNREG</text>
<text x="184.8" y="168.4">[4] CDC_LRCLK</text>
<text x="184.8" y="176.1">[4]</text>
<text x="190.7" y="176.1">CDC_SDIN</text>
<text x="331.5" y="181.1">OUTB_TP [4]</text>
<text x="111.1" y="201.5">[4]</text>
<text x="117" y="201.5">CDC_RESET</text>
<text x="111.1" y="204">[4]</text>
<text x="111.1" y="206.5">[4]</text>
<text x="117.3" y="206.5">CDC_WAKE</text>
<text x="119.9" y="204">CDC_INT</text>
<text x="241.9" y="259.3">P11</text>
<text x="219.6" y="310.5">MIC VDD</text>
<text x="220" y="316">NO POP</text>
<text x="222.7" y="313">TP6</text>
<text x="270.5" y="318.3">MICBIAS</text>
<text x="284.5" y="318.3">[3]</text>
<text x="205.2" y="332.4">2</text>
<text x="205.2" y="334.9">4</text>
<text x="214.9" y="332.2">1</text>
<text x="215.1" y="334.9">3</text>
<text x="280.5" y="332.2">C11</text>
<text x="287.1" y="332.2">1uF</text>
<text x="287.2" y="334.9">X5R</text>
<text x="205.2" y="337.5">6</text>
<text x="205.2" y="340">8</text>
<text x="215.1" y="337.5">5</text>
<text x="215.1" y="340">7</text>
<text x="281.8" y="339.8">C2</text>
<text x="287.1" y="339.9">1uF</text>
<text x="203.9" y="342.5">10</text>
<text x="203.9" y="345.1">12</text>
<text x="203.9" y="347.6">14</text>
<text x="215.1" y="342.5">9</text>
<text x="215.1" y="345.1">11</text>
<text x="215.1" y="347.6">13</text>
<text x="287.2" y="342.5">X5R</text>
<text x="203.9" y="350.2">16</text>
<text x="203.9" y="352.7">18</text>
<text x="215.1" y="350.2">15</text>
<text x="215.1" y="352.7">17</text>
<text x="203.9" y="355.2">20</text>
<text x="215.1" y="355.2">19</text>
<text x="451.4" y="404.6">TITLE</text>
<text x="451.4" y="402.1">SHEET</text>
<text x="451.4" y="409.7">PART #</text>
<text x="451.4" y="417.3">DRAWN BY</text>
<text x="502.2" y="417.3">ENGINEER</text>
<text x="451.4" y="422.4">DATE</text>
<text x="504.2" y="423.7">SHEET</text>
<text x="520.7" y="423.7">OF</text>
<text x="537.7" y="424.7">SIZE</text>
<text x="537.7" y="422.4">SHEET</text>
</g>
</svg>
